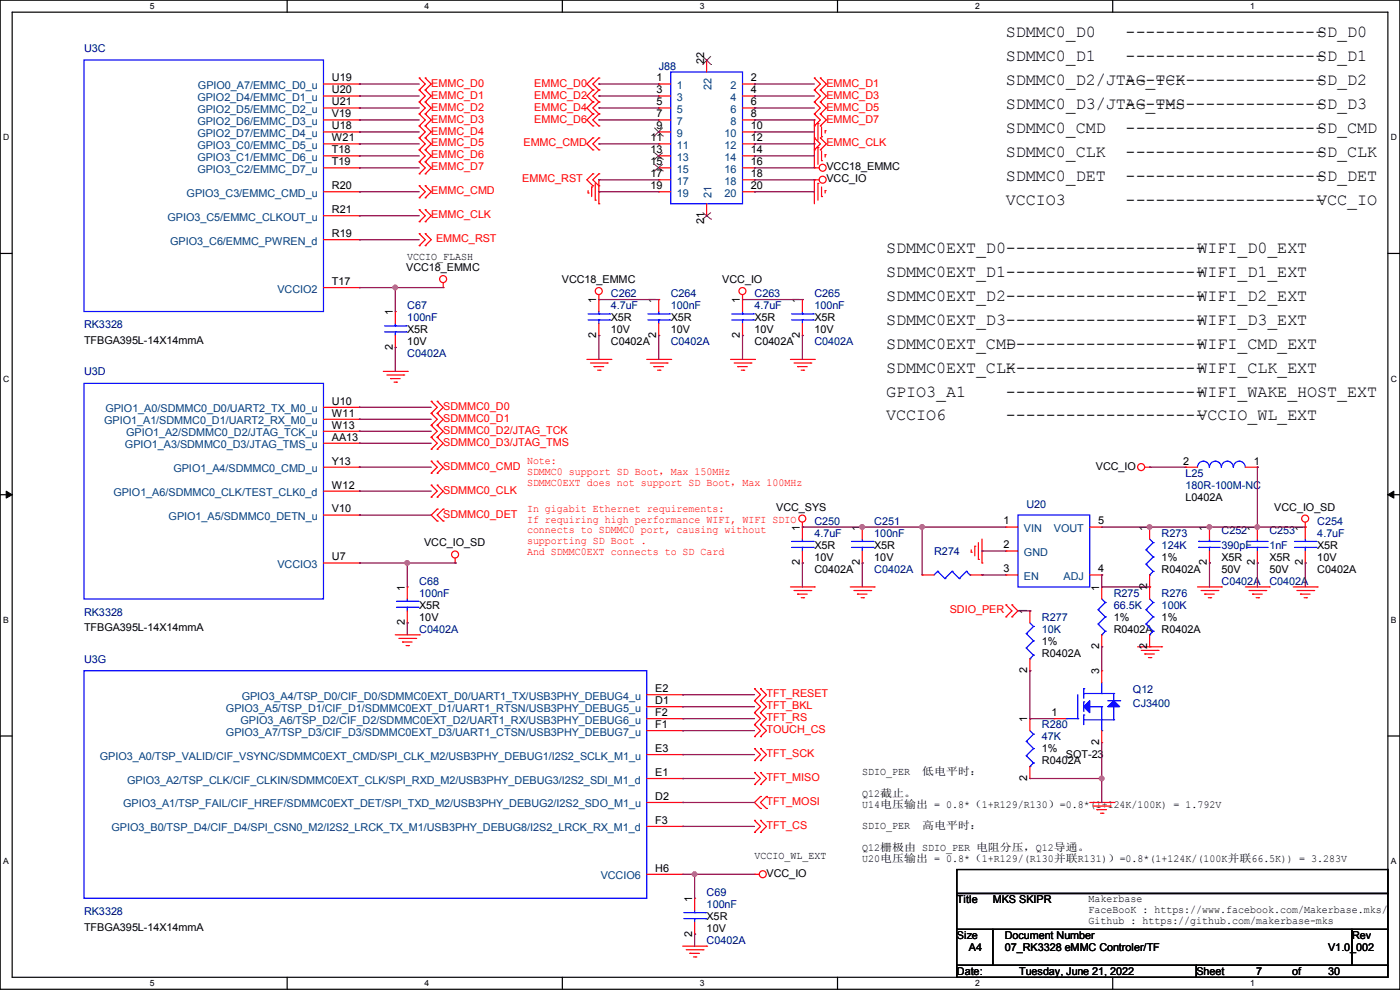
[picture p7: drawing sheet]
<svg xmlns="http://www.w3.org/2000/svg" width="297mm" height="210mm" viewBox="0 0 297 210" stroke-linecap="round" stroke-linejoin="round" font-family="sans-serif">
<path d="M0 0h297v209.8h-297zM2.6 2.6h291.8v204.7h-291.8z" fill="none" stroke="#000" stroke-width=".25"/>
<g fill="#fff">
<path d="M31.7 .3h1v2h-1z"/>
<path d="M31.7 207.6h1v2h-1z"/>
</g>
<path d="M60.9 0v2.6M60.9 207.3v2.5" fill="none" stroke="#000" stroke-width=".25"/>
<g fill="#fff">
<path d="M90.1 .3h1v2h-1z"/>
<path d="M90.1 207.6h1v2h-1z"/>
</g>
<path d="M119.3 0v2.6M119.3 207.3v2.5" fill="none" stroke="#000" stroke-width=".25"/>
<g fill="#fff">
<path d="M148.5 .3h.9v2h-.9z"/>
<path d="M148.5 207.6h.9v2h-.9z"/>
</g>
<path d="M177.7 0v2.6M177.7 207.3v2.5" fill="none" stroke="#000" stroke-width=".25"/>
<g fill="#fff">
<path d="M206.8 .3h1v2h-1z"/>
<path d="M206.8 207.6h1v2h-1z"/>
</g>
<path d="M236.1 0v2.6M236.1 207.3v2.5" fill="none" stroke="#000" stroke-width=".25"/>
<g fill="#fff">
<path d="M265.2 .3h1v2h-1z"/>
<path d="M265.2 207.6h1v2h-1z"/>
<path d="M.7 28.2h1.2v1.9h-1.2z"/>
<path d="M295.1 28.2h1.2v1.9h-1.2z"/>
<path d="M.7 79.3h1.2v2h-1.2z"/>
<path d="M295.1 79.3h1.2v2h-1.2z"/>
</g>
<path d="M0 53.8h2.6M294.4 53.8h2.6" fill="none" stroke="#000" stroke-width=".25"/>
<g fill="#fff">
<path d="M.7 130.5h1.2v2h-1.2z"/>
<path d="M295.1 130.5h1.1v2h-1.1z"/>
</g>
<path d="M0 104.9h2.6M294.4 104.9h2.6" fill="none" stroke="#000" stroke-width=".25"/>
<path d="M1.3 104.2l1.3 .7-1.3 .8zM294.4 104.9l1.3-.7v1.5z" fill="#000" stroke="#000" stroke-width=".21"/>
<g fill="#fff">
<path d="M.7 181.7h1.2v2h-1.2z"/>
<path d="M295.1 181.7h1.1v2h-1.1z"/>
</g>
<path d="M0 156.1h2.6M294.4 156.1h2.6M203 184.4h91.4v5.1h-91.4zM203 189.5h91.4v7.6h-91.4zM203 197.1h7.6v7.7h-7.6zM210.6 197.1h76.2v7.7h-76.2zM286.8 197.1h7.6v7.7h-7.6zM203 204.8h50.8v2.5h-50.8zM253.8 204.8h40.6v2.5h-40.6z" fill="none" stroke="#000" stroke-width=".25"/>
<g fill="none" stroke="#f00" stroke-width=".25">
<path d="M68.6 17.8h7.6M76.2 17.8h.1M88.9 19.1h.1M88.9 16.6h.1M88.9 16.6l1.3 1.2-1.3 1.3M88.9 19.1l1.3 1.3-1.3 1.2M90.2 19.1h.1M90.2 16.6h.1M90.2 16.6l1.3 1.2-1.3 1.3M90.2 19.1l1.3 1.3-1.3 1.2M125.8 16.6h.1M125.8 19.1h.1"/>
<path d="M125.8 16.6l-1.3 1.2 1.3 1.3M125.8 19.1l-1.3 1.3 1.3 1.2M127 16.6h.1M127 19.1h.1M127 16.6l-1.2 1.2 1.2 1.3M127 19.1l-1.2 1.3 1.2 1.2M139.7 17.8h.1M139.7 17.8h2.6M149.9 12.7h.1M149.9 12.7v2.6M157.5 17.8h2.6M160.1 17.8h.1"/>
<path d="M172.8 19.1h.1M172.8 16.6h.1M172.8 16.6l1.2 1.2-1.2 1.3M172.8 19.1l1.2 1.3-1.2 1.2M174 19.1h.1M174 16.6h.1M174 16.6l1.3 1.2-1.3 1.3M174 19.1l1.3 1.3-1.3 1.2M68.6 35.6h7.6M68.6 20.4h7.6M68.6 22.9h7.6M68.6 25.4h7.6"/>
<path d="M68.6 28h7.6M68.6 30.5h7.6M68.6 33.1h7.6M76.2 20.4h.1M76.2 22.9h.1M76.2 25.4h.1M76.2 28h.1M76.2 30.5h.1M76.2 33.1h.1M76.2 35.6h.1M88.9 21.6h.1M88.9 24.2h.1"/>
<path d="M88.9 26.7h.1M88.9 29.3h.1M88.9 31.8h.1M88.9 34.3h.1M88.9 36.9h.1M88.9 39.4h.1M88.9 21.6l1.3 1.3-1.3 1.3M88.9 24.2l1.3 1.2-1.3 1.3M88.9 26.7l1.3 1.3-1.3 1.3M88.9 29.3l1.3 1.2-1.3 1.3M88.9 31.8l1.3 1.3-1.3 1.2M88.9 34.3l1.3 1.3-1.3 1.3"/>
<path d="M88.9 39.4l1.3 1.3-1.3 1.3M90.2 21.6h.1M90.2 24.2h.1M90.2 26.7h.1M90.2 29.3h.1M90.2 31.8h.1M90.2 34.3h.1M90.2 36.9h.1M90.2 39.4h.1M90.2 21.6l1.3 1.3-1.3 1.3M90.2 24.2l1.3 1.2-1.3 1.3M90.2 26.7l1.3 1.3-1.3 1.3"/>
<path d="M90.2 29.3l1.3 1.2-1.3 1.3M90.2 31.8l1.3 1.3-1.3 1.2M90.2 34.3l1.3 1.3-1.3 1.3M90.2 39.4l1.3 1.3-1.3 1.3M125.5 39.7h.1M125.5 39.7v2M125.8 21.6h.1M125.8 24.2h.1M125.8 26.7h.1M125.8 36.9h.1M125.8 39.4h.1M125.8 29.3h.1"/>
<path d="M125.8 31.8h.1M125.8 21.6l-1.3 1.3 1.3 1.3M125.8 24.2l-1.3 1.2 1.3 1.3M125.8 36.9l-1.3 1.2 1.3 1.3M125.8 29.3l-1.3 1.2 1.3 1.3M126.3 38.9v3.6M127 21.6h.1M127 24.2h.1M127 26.7h.1M127 36.9h.1M127 39.4h.1M127 29.3h.1"/>
<path d="M127 31.8h.1M127 38.1v5.1M127 21.6l-1.2 1.3 1.2 1.3M127 24.2l-1.2 1.2 1.2 1.3M127 36.9l-1.2 1.2 1.2 1.3M127 29.3l-1.2 1.2 1.2 1.3M139.7 20.4h.1M139.7 22.9h.1M139.7 25.4h.1M139.7 28h.1M139.7 30.5h.1M139.7 33.1h.1"/>
<path d="M139.7 35.6h.1M139.7 38.1h.1M139.7 35.6h2.6M139.7 38.1h2.6M139.7 20.4h2.6M139.7 22.9h2.6M139.7 25.4h2.6M139.7 28h2.6M139.7 30.5h2.6M139.7 33.1h2.6M157.5 35.6h2.6M157.5 38.1h2.6"/>
<path d="M157.5 20.4h2.6M157.5 22.9h2.6M157.5 25.4h2.6M157.5 28h2.6M157.5 30.5h2.6M157.5 33.1h2.6M160.1 20.4h.1M160.1 22.9h.1M160.1 25.4h.1M160.1 28h.1M160.1 30.5h.1M160.1 33.1h.1"/>
<path d="M160.1 35.6h.1M160.1 38.1h.1M172.8 25.4h.1M172.8 30.5h.1M172.8 35.6h.1M172.8 38.1h.1M172.8 21.6h.1M172.8 24.2h.1M172.8 26.7h.1M172.8 31.8h.1M172.8 29.3h.1M172.8 25.4v10.2"/>
<path d="M172.8 38.1v5.1M172.8 35.6h1M172.8 38.1h1M172.8 21.6l1.2 1.3-1.2 1.3M172.8 24.2l1.2 1.2-1.2 1.3M172.8 29.3l1.2 1.2-1.2 1.3M173.5 26.2h.1M173.5 31.3h.1M173.5 38.9h.1M173.5 26.2v3.6M173.5 31.3v3.5M173.5 38.9v3.6"/>
<path d="M174 21.6h.1M174 24.2h.1M174 26.7h.1M174 31.8h.1M174 29.3h.1M174 21.6l1.3 1.3-1.3 1.3M174 24.2l1.3 1.2-1.3 1.3M174 29.3l1.3 1.2-1.3 1.3M174.3 29h.1M174.3 34.1h.1M174.3 27v2M174.3 32v2.1"/>
<path d="M174.3 39.7v2M175 27.7h.1M175 32.8h.1M175 27.7v.5M175 32.8v.5M68.6 40.7h7.6M68.6 45.8h7.6M68.6 50.8h7.6M76.2 40.7h.1M76.2 45.8h.1M76.2 50.8h.1M88.9 42h.1"/>
<path d="M88.9 47h.1M88.9 44.5h.1M88.9 49.6h.1M88.9 52.1h.1M88.9 44.5l1.3 1.3-1.3 1.2M88.9 49.6l1.3 1.2-1.3 1.3M90.2 42h.1M90.2 47h.1M90.2 44.5h.1M90.2 49.6h.1M90.2 52.1h.1M90.2 44.5l1.3 1.3-1.3 1.2"/>
<path d="M90.2 49.6l1.3 1.2-1.3 1.3M94 60v1M124.8 40.9h.1M124.8 40.4v.5M126.3 42.5h.1M127 43.2h.1M139.7 40.7h.1M139.7 40.7h2.6M149.9 45.8h.1M149.9 43.2v2.6M157.5 40.7h2.6M160.1 40.7h.1"/>
<path d="M174.3 41.7h.1M175 40.4h.1M175 40.4v.5M68.6 61h7.6M76.2 61h.1M81.3 78.8h5.1M82.1 79.5h3.5M83.9 66.1h.1M83.9 73.7h.1M83.9 66.1v2.5M83.9 71.2v2.5M85.6 79.5h.1"/>
<path d="M86.4 78.8h.1M94 61h.1M124.5 76.2h5.1M125.3 77h3.5M126 77.8h.1M126 77.8h2.1M126.8 78.5h.5M127 63.5h.1M127 71.2h.1M127 62.5v3.6M127 68.6v2.6M127.3 78.5h.1"/>
<path d="M128.8 77h.1M129.6 76.2h.1M137.2 76.2h5.1M138 77h3.5M138.7 77.8h.1M138.7 77.8h2.1M139.5 78.5h.5M139.7 63.5h.1M139.7 71.2h.1M139.7 63.5v2.6M139.7 68.6v2.6M140 78.5h.1"/>
<path d="M141.5 77h.1M142.3 76.2h.1M155 76.2h5.1M155.7 77h3.6M156.5 77.8h.1M156.5 77.8h2M157.3 78.5h.5M157.5 63.5h.1M157.5 71.2h.1M157.5 62.5v3.6M157.5 68.6v2.6M157.8 78.5h.1"/>
<path d="M159.3 77h.1M160.1 76.2h.1M167.7 76.2h5.1M168.4 77h3.6M169.2 77.8h.1M169.2 77.8h2M170 78.5h.5M170.2 63.5h.1M170.2 71.2h.1M170.2 63.5v2.6M170.2 68.6v2.6M170.5 78.5h.1"/>
<path d="M172 77h.1M172.8 76.2h.1M68.6 99.1h7.6M68.6 86.4h7.6M68.6 88.9h7.6M68.6 91.5h7.6M68.6 94h7.6M76.2 86.4h.1M76.2 88.9h.1M76.2 91.5h.1M76.2 94h.1M76.2 99.1h.1"/>
<path d="M82.8 80.3h.1M82.8 80.3h2.1M83.6 81.1h.5M84.1 81.1h.1M91.5 97.8h.1M91.5 92.8h.1M91.5 90.2h.1M91.5 95.3h.1M91.5 87.7h.1M91.5 85.1h.1M91.5 97.8l1.3 1.3-1.3 1.3M91.5 90.2l1.3 1.3-1.3 1.3"/>
<path d="M91.5 92.8l1.3 1.2-1.3 1.3M91.5 87.7l1.3 1.2-1.3 1.3M91.5 85.1l1.3 1.3-1.3 1.3M92.8 97.8h.1M92.8 92.8h.1M92.8 90.2h.1M92.8 95.3h.1M92.8 87.7h.1M92.8 85.1h.1M92.8 97.8l1.2 1.3-1.2 1.3M92.8 90.2l1.2 1.3-1.2 1.3M92.8 92.8l1.2 1.2-1.2 1.3"/>
<path d="M92.8 87.7l1.2 1.2-1.2 1.3M92.8 85.1l1.2 1.3-1.2 1.3M242.9 99.1h1M243.9 99.1h.1M251.5 99.1h.1M251.5 99.1h2.5M264.2 99.1h2.5M266.7 99.1h.1M68.6 109.3h7.6M68.6 104.2h7.6M68.6 119.4h7.6M76.2 109.3h.1"/>
<path d="M76.2 104.2h.1M76.2 119.4h.1M91.5 105.5h.1M91.5 102.9h.1M91.5 100.4h.1M91.5 102.9l1.3 1.3-1.3 1.3M92.8 105.5h.1M92.8 102.9h.1M92.8 100.4h.1M92.8 108h.1M92.8 110.5h.1M92.8 102.9l1.2 1.3-1.2 1.3"/>
<path d="M92.8 108l-1.3 1.3 1.3 1.2M94 110.5h.1M94 108h.1M94 108l-1.2 1.3 1.2 1.2M96.6 119.4h.1M96.6 118.4v1M170.2 111.8h.1M170.2 119.4h.1M170.2 110.8v3.5M170.2 116.9v2.5M182.9 111.8h.1M182.9 119.4h.1"/>
<path d="M182.9 111.8v2.5M182.9 116.9v2.5M206 117.1h.1M206 116.6v.5M206.8 115.9h.1M206.8 115.9v2M207.6 118.7h.1M207.6 115.1v3.6M208.3 119.4h.1M208.3 114.3v5.1M213.4 111.8h.1M213.4 116.9h.1"/>
<path d="M213.4 111.8h2.5M213.4 116.9h2.5M231.2 111.8h2.5M233.7 111.8h.1M243.9 111.8h.1M243.9 111.8v2.5M256.6 111.8h.1M256.6 119.4h.1M256.6 111.8v2.5M256.6 116.9v2.5M266.7 111.8h.1M266.7 119.4h.1"/>
<path d="M266.7 111.8v2.5M266.7 116.9v2.5M276.9 111.8h.1M276.9 119.4h.1M276.9 110.8v3.5M276.9 116.9v2.5M83.9 134.7h5M84.6 135.4h3.6M85.4 136.2h.1M85.4 136.2h2M86.1 136.9h.6M86.4 124.5h.1"/>
<path d="M86.4 132.1h.1M86.4 124.5v2.5M86.4 129.6v2.5M86.7 136.9h.1M88.2 135.4h.1M88.9 134.7h.1M167.7 124.5h5.1M168.4 125.3h3.6M169.2 126h.1M169.2 126h2M170 126.8h.5M170.5 126.8h.1"/>
<path d="M172 125.3h.1M172.8 124.5h.1M180.4 124.5h5.1M181.1 125.3h3.6M181.9 126h.1M181.9 126h2M182.7 126.8h.5M183.2 126.8h.1M184.7 125.3h.1M185.5 124.5h.1M195.6 122h.1M195.6 122h2.6"/>
<path d="M205.8 122h2.5M208.3 122h.1M213.4 128.3h.1M213.4 130.9h.1M213.4 122h.1M213.4 128.3l1.3 1.3-1.3 1.3M213.4 122h2.5M214.7 130.9h.1M214.7 128.3h.1M214.7 128.3l1.2 1.3-1.2 1.3M218.5 129.6h.1M218.5 129.6v2.5"/>
<path d="M218.5 139.7v2.6M231.2 122h2.5M233.7 122h.1M233.7 124.5h.1M233.7 137.2h.1M233.7 124.5v2.5M233.7 134.7v2.5M241.3 137.2h5.1M242.1 138h3.6M242.9 138.7h.1M242.9 138.7h2M243.6 139.5h.5"/>
<path d="M243.9 124.5h.1M243.9 137.2h.1M243.9 122v5M243.9 134.7v2.5M244.1 139.5h.1M245.7 138h.1M246.4 137.2h.1M254 124.5h5.1M254.8 125.3h3.6M255.6 126h.1M255.6 126h2M256.3 126.8h.5"/>
<path d="M256.8 126.8h.1M258.4 125.3h.1M259.1 124.5h.1M264.2 124.5h5.1M265 125.3h3.5M265.7 126h.1M265.7 126h2.1M266.5 126.8h.5M267 126.8h.1M268.5 125.3h.1M269.3 124.5h.1M274.4 124.5h5"/>
<path d="M275.1 125.3h3.6M275.9 126h.1M275.9 126h2M276.6 126.8h.6M277.2 126.8h.1M278.7 125.3h.1M279.4 124.5h.1M137.2 147.4h7.6M137.2 149.9h7.6M137.2 152.4h7.6M137.2 155h7.6M144.8 147.4h.1"/>
<path d="M144.8 149.9h.1M144.8 152.4h.1M144.8 155h.1M160.1 158.8h.1M160.1 156.3h.1M160.1 153.7h.1M160.1 148.6h.1M160.1 146.1h.1M160.1 151.2h.1M160.1 158.8l1.2 1.3-1.2 1.2M160.1 153.7l1.2 1.3-1.2 1.3M160.1 146.1l1.2 1.3-1.2 1.2"/>
<path d="M160.1 148.6l1.2 1.3-1.2 1.3M160.1 151.2l1.2 1.2-1.2 1.3M161.3 158.8h.1M161.3 156.3h.1M161.3 153.7h.1M161.3 148.6h.1M161.3 146.1h.1M161.3 151.2h.1M161.3 158.8l1.3 1.3-1.3 1.2M161.3 153.7l1.3 1.3-1.3 1.3M161.3 146.1l1.3 1.3-1.3 1.2M161.3 148.6l1.3 1.3-1.3 1.3"/>
<path d="M161.3 151.2l1.3 1.2-1.3 1.3M218.5 142.3h.1M218.5 152.4h.1M218.5 152.4v2.6M223.6 152.4h.1M223.6 152.4h2.5M233.7 142.3h.1M233.7 157.5h.1M233.7 142.3v2.5M233.7 155v2.5M137.2 170.2h7.6M137.2 165.1h7.6"/>
<path d="M137.2 160.1h7.6M137.2 175.3h7.6M144.8 165.1h.1M144.8 160.1h.1M144.8 170.2h.1M144.8 175.3h.1M160.1 161.3h.1M160.1 176.6h.1M160.1 174h.1M160.1 163.9h.1M160.1 166.4h.1M160.1 174l1.2 1.3-1.2 1.3"/>
<path d="M160.1 163.9l1.2 1.2-1.2 1.3M161.3 161.3h.1M161.3 176.6h.1M161.3 174h.1M161.3 163.9h.1M161.3 166.4h.1M161.3 171.5h.1M161.3 169h.1M161.3 174l1.3 1.3-1.3 1.3M161.3 163.9l1.3 1.2-1.3 1.3M161.3 169l-1.2 1.2 1.2 1.3M162.6 169h.1"/>
<path d="M162.6 171.5h.1M162.6 169l-1.3 1.2 1.3 1.3M218.5 165.1h.1M218.5 162.6v2.5M231.2 170.2h5.1M231.9 171h3.6M232.7 171.7h.1M232.7 171.7h2M233.5 172.5h.5M234 172.5h.1M235.5 171h.1M236.3 170.2h.1"/>
<path d="M137.2 185.5h7.6M144.8 185.5h.1M147.4 190.5h.1M147.4 198.2h.1M147.4 190.5v2.6M147.4 195.6v2.6M160.1 185.5h.1M160.1 185.5h1M144.8 200.7h5.1M145.6 201.5h3.5M146.3 202.2h.1M146.3 202.2h2.1"/>
<path d="M147.1 203h.5M147.6 203h.1M149.1 201.5h.1M149.9 200.7h.1"/>
<circle cx="174.5" cy="38.1" r=".74"/>
<circle cx="174.5" cy="35.6" r=".74"/>
<circle cx="94" cy="59.2" r=".74"/>
<circle cx="127" cy="61.7" r=".74"/>
<circle cx="157.5" cy="61.7" r=".74"/>
<circle cx="242.1" cy="99.1" r=".74"/>
<circle cx="96.5" cy="117.6" r=".74"/>
<circle cx="170.2" cy="110" r=".74"/>
<circle cx="276.9" cy="110" r=".74"/>
<circle cx="161.8" cy="185.4" r=".74"/>
</g>
<g fill="none" stroke="#00f" stroke-width=".25">
<path d="M17.8 12.7h50.8v53.4h-50.8zM142.3 15.3h15.2v27.9h-15.2zM81.6 70.4h4.5M81.6 69.1h4.5M83.9 69.1h.1M83.9 70.4h.1M83.9 68.6v.5M83.9 70.4v.8M86.1 70.4h.1M86.1 69.1h.1M124.8 67.9h4.5M124.8 66.6h4.5"/>
<path d="M127 66.6h.1M127 67.9h.1M127 66.1v.5M127 67.9v.7M129.3 67.9h.1M129.3 66.6h.1M137.5 67.9h4.5M137.5 66.6h4.5M139.7 66.6h.1M139.7 67.9h.1M139.7 66.1v.5M139.7 67.9v.7"/>
<path d="M142 67.9h.1M142 66.6h.1M155.2 67.9h4.6M155.2 66.6h4.6M157.5 66.6h.1M157.5 67.9h.1M157.5 66.1v.5M157.5 67.9v.7M159.8 67.9h.1M159.8 66.6h.1M167.9 67.9h4.6M167.9 66.6h4.6"/>
<path d="M170.2 66.6h.1M170.2 67.9h.1M170.2 66.1v.5M170.2 67.9v.7M172.5 67.9h.1M172.5 66.6h.1M17.8 81.3h50.8v45.7h-50.8zM254 99.1a1.25 1.25 0 0 1 1.3-1.3 1.25 1.25 0 0 1 1.2 1.3M256.6 99.1a1.25 1.25 0 0 1 1.2-1.3 1.25 1.25 0 0 1 1.3 1.3M259.1 99.1a1.25 1.25 0 0 1 1.3-1.3 1.25 1.25 0 0 1 1.2 1.3M261.7 99.1a1.25 1.25 0 0 1 1.2-1.3 1.25 1.25 0 0 1 1.3 1.3M167.9 116.1h4.6"/>
<path d="M167.9 114.9h4.6M170.2 114.9h.1M170.2 116.1h.1M170.2 114.3v.6M170.2 116.1v.8M172.5 116.1h.1M172.5 114.9h.1M180.6 116.1h4.6M180.6 114.9h4.6M182.9 114.9h.1M182.9 116.1h.1M182.9 114.3v.6"/>
<path d="M182.9 116.1v.8M185.2 116.1h.1M185.2 114.9h.1M215.9 109.3h15.3v15.2h-15.3zM243.1 116.6h.1M243.1 119.7h.1M243.1 116.6l1.5 1.6M243.1 119.7l1.5 1.5M243.9 114.3l.7 .8M244.6 115.1h.1M244.6 118.2h.1M244.6 115.1l-1.5 1.5"/>
<path d="M244.6 118.2l-1.5 1.5M254.3 116.1h.1M254.3 114.9h.1M254.3 116.1h4.6M254.3 114.9h4.6M256.6 114.9h.1M256.6 116.1h.1M256.6 114.3v.6M256.6 116.1v.8M264.5 116.1h.1M264.5 114.9h.1M264.5 116.1h4.5"/>
<path d="M264.5 114.9h4.5M266.7 114.9h.1M266.7 116.1h.1M266.7 114.3v.6M266.7 116.1v.8M274.6 116.1h4.6M274.6 114.9h4.6M276.9 114.9h.1M276.9 116.1h.1M276.9 114.3v.6M276.9 116.1v.8M279.2 116.1h.1"/>
<path d="M279.2 114.9h.1M84.1 128.8h4.6M84.1 127.6h4.6M86.4 127.6h.1M86.4 128.8h.1M86.4 127v.6M86.4 128.8v.8M88.7 128.8h.1M88.7 127.6h.1M198.9 121.2h.1M198.9 121.2l-.7 .8M198.9 121.2l1.5 1.5"/>
<path d="M200.4 122.7h.1M202 121.2h.1M202 121.2l-1.6 1.5M202 121.2l1.5 1.5M203.5 122.7h.1M205 121.2h.1M205 121.2l-1.5 1.5M205 121.2l.8 .8M205.8 122h.1M217.7 134.4h.1M217.7 137.5h.1M217.7 134.4l1.5 1.5"/>
<path d="M217.7 137.5l1.5 1.5M218.5 139.7h.1M218.5 132.1l.7 .8M219.2 132.9h.1M219.2 135.9h.1M219.2 139h.1M219.2 132.9l-1.5 1.5M219.2 135.9l-1.5 1.6M219.2 139l-.7 .7M233 129.3h.1M233 132.4h.1M233 129.3l1.5 1.6"/>
<path d="M233 132.4l1.5 1.5M233.7 134.7h.1M233.7 127l.8 .8M234.5 127.8h.1M234.5 130.9h.1M234.5 133.9h.1M234.5 127.8l-1.5 1.5M234.5 130.9l-1.5 1.5M234.5 133.9l-.8 .8M243.1 129.3h.1M243.1 132.4h.1M243.1 129.3l1.5 1.6"/>
<path d="M243.1 132.4l1.5 1.5M243.9 122h.1M243.9 134.7h.1M243.9 127l.7 .8M244.6 121.2h.1M244.6 127.8h.1M244.6 130.9h.1M244.6 133.9h.1M244.6 121.2l-.7 .8M244.6 127.8l-1.5 1.5M244.6 130.9l-1.5 1.5M244.6 133.9l-.7 .8"/>
<path d="M17.8 142.3h119.4v48.2h-119.4zM217.7 157.3h.1M217.7 157.3l1.5 1.5M218.5 155l.7 .7M219.2 155.7h.1M219.2 158.8h.1M219.2 155.7l-1.5 1.6M219.2 158.8l-1.5 1.5M226.1 152.4h.1M226.1 152.4h2.5M228.6 152.4h.1M228.6 147.4v5"/>
<path d="M229.9 151.7h.1M229.9 148.9h.1M229.9 146.1h.1M229.9 147.1h.1M229.9 146.1v2M229.9 148.9v2M229.9 151.7v2M229.9 152.7h6.4M229.9 147.1h6.4M231.2 149.9h2.5M233.7 147.1h.1M233.7 149.9h.1"/>
<path d="M233.7 155h.1M233.7 144.8v2.3M233.7 149.9v5.1M235 148.6h2.5M236.3 152.7h.1M236.3 149.9h.1M236.3 147.1h.1M236.3 147.1v1.5M236.3 149.9v2.8M237.5 148.6h.1M217.7 160.3h.1M217.7 160.3l1.5 1.5"/>
<path d="M218.5 162.6h.1M219.2 161.8h.1M219.2 161.8l-.7 .8M145.1 194.9h4.5M145.1 193.6h4.5M147.4 193.6h.1M147.4 194.9h.1M147.4 193.1v.5M147.4 194.9v.7M149.6 194.9h.1M149.6 193.6h.1"/>
</g>
<g fill="#00f" stroke="#00f" stroke-width=".25">
<path d="M229.9 149.9l1.3-1.3v2.6z"/>
<path d="M236.3 148.6l1.2 1.3h-2.5z"/>
</g>
<g fill="none" stroke="#804000" stroke-width=".21">
<path d="M149 13.7h.1M149 11.9l1.8 1.8M150.8 13.7h.1M150.8 11.9l-1.8 1.8M138.8 28.8h.1M138.8 33.8h.1M138.8 36.3h.1M138.8 27.1l1.8 1.7M138.8 32.4l1.8 1.4M138.8 34.8l1.8 1.5M140.6 28.8h.1M140.6 33.8h.1"/>
<path d="M140.6 36.3h.1M140.6 27.1l-1.8 1.7M140.6 32.4l-1.8 1.4M140.6 34.8l-1.8 1.5M149 46.5h.1M149 45.1l1.8 1.4M150.8 46.5h.1M150.8 45.1l-1.8 1.4"/>
</g>
<g fill="none" stroke="#800040" stroke-width=".25">
<path d="M76.2 17.8h.1M76.2 17.8h12.7M127 17.8h.1M127 17.8h12.7M160.1 17.8h.1M160.1 17.8h12.7M76.2 20.4h.1M76.2 22.9h.1M76.2 25.4h.1M76.2 28h.1M76.2 30.5h.1M76.2 33.1h.1"/>
<path d="M76.2 35.6h.1M76.2 20.4h12.7M76.2 22.9h12.7M76.2 25.4h12.7M76.2 28h12.7M76.2 30.5h12.7M76.2 33.1h12.7M76.2 35.6h12.7M127 20.4h.1M127 22.9h.1M127 25.4h.1M127 30.5h.1"/>
<path d="M127 38.1h.1M127 20.4h12.7M127 22.9h12.7M127 25.4h12.7M127 30.5h12.7M127 38.1h12.7M160.1 20.4h.1M160.1 22.9h.1M160.1 25.4h.1M160.1 28h.1M160.1 30.5h.1M160.1 33.1h.1"/>
<path d="M160.1 35.6h.1M160.1 38.1h.1M160.1 20.4h12.7M160.1 22.9h12.7M160.1 25.4h12.7M160.1 28h12.7M160.1 30.5h12.7M160.1 33.1h12.7M160.1 35.6h12.7M160.1 38.1h12.7M76.2 40.7h.1M76.2 45.8h.1"/>
<path d="M76.2 50.8h.1M76.2 40.7h12.7M76.2 45.8h12.7M76.2 50.8h12.7M127 40.7h.1M127 40.7h12.7M160.1 40.7h.1M160.1 40.7h12.7M76.2 61h.1M76.2 61h17.8M83.9 61h.1M83.9 73.7h.1"/>
<path d="M83.9 61v5.1M83.9 73.7v5.1M127 63.5h.1M127 71.2h.1M127 63.5h12.7M127 71.2v5M139.7 71.2h.1M139.7 71.2v5M157.5 71.2h.1M157.5 63.5h12.7M157.5 71.2v5M170.2 71.2h.1"/>
<path d="M170.2 63.5h.1M170.2 71.2v5M76.2 99.1h.1M76.2 94h.1M76.2 91.5h.1M76.2 88.9h.1M76.2 86.4h.1M76.2 99.1h15.3M76.2 94h15.3M76.2 91.5h15.3M76.2 88.9h15.3M76.2 86.4h15.3"/>
<path d="M243.9 99.1h.1M243.9 99.1h7.6M266.7 99.1h.1M266.7 99.1v12.7M76.2 104.2h.1M76.2 109.3h.1M76.2 119.4h.1M76.2 104.2h15.3M76.2 109.3h15.3M76.2 119.4h20.4M86.4 119.4h.1M86.4 119.4v5.1"/>
<path d="M96.6 119.4h.1M170.2 111.8h.1M170.2 119.4h.1M170.2 111.8h43.2M170.2 119.4v5.1M182.9 111.8h.1M182.9 119.4h.1M182.9 119.4v5.1M195.6 111.8h.1M195.6 111.8v10.2M208.3 116.9h.1M208.3 116.9h5.1"/>
<path d="M233.7 111.8h43.2M243.9 111.8h.1M256.6 111.8h.1M256.6 119.4h.1M256.6 119.4v5.1M266.7 111.8h.1M266.7 119.4h.1M266.7 119.4v5.1M276.9 119.4h.1M276.9 119.4v5.1M86.4 132.1h.1M86.4 132.1v2.6"/>
<path d="M208.3 122h.1M208.3 122h5.1M215.9 129.6h2.6M218.5 129.6h.1M233.7 122h.1M233.7 124.5h.1M233.7 137.2h.1M233.7 122v2.5M233.7 137.2v5.1M233.7 124.5h10.2M144.8 155h.1M144.8 152.4h.1"/>
<path d="M144.8 147.4h.1M144.8 149.9h.1M144.8 155h15.3M144.8 152.4h15.3M144.8 147.4h15.3M144.8 149.9h15.3M218.5 142.3h.1M218.5 152.4h.1M218.5 152.4h5.1M218.5 142.3v10.1M233.7 157.5v12.7M144.8 165.1h.1"/>
<path d="M144.8 170.2h.1M144.8 160.1h.1M144.8 175.3h.1M144.8 165.1h15.3M144.8 170.2h15.3M144.8 160.1h15.3M144.8 175.3h15.3M218.5 165.1h15.2M233.7 165.1h.1M233.7 170.2h.1M144.8 185.5h15.3M147.4 185.5h.1"/>
<path d="M147.4 198.2h.1M147.4 185.5v5M147.4 198.2v2.5"/>
</g>
<g fill="#f0f" stroke="#f0f" stroke-width=".25">
<circle cx="86.4" cy="119.4" r=".49"/>
<circle cx="83.8" cy="61" r=".49"/>
<circle cx="147.3" cy="185.4" r=".49"/>
<circle cx="266.7" cy="111.8" r=".49"/>
<circle cx="195.6" cy="111.8" r=".49"/>
<circle cx="182.9" cy="111.8" r=".49"/>
<circle cx="243.9" cy="111.8" r=".49"/>
<circle cx="256.6" cy="111.8" r=".49"/>
<circle cx="233.7" cy="165.1" r=".49"/>
</g>
<g font-size="3.6">
<text x="213.4" y="7.9">SDMMC0_D0</text>
<text x="238.8" y="7.9">--------------------</text>
<text x="279.4" y="7.9">SD_D0</text>
<text x="213.4" y="13">SDMMC0_D1</text>
<text x="238.8" y="13">--------------------</text>
<text x="279.4" y="13">SD_D1</text>
<text x="213.4" y="23.2">SDMMC0_D3/JTAG_TMS</text>
<text x="213.4" y="18.1">SDMMC0_D2/JTAG_TCK</text>
<text x="238.8" y="18.1">--------------------</text>
<text x="238.8" y="23.2">--------------------</text>
<text x="279.4" y="23.2">SD_D3</text>
<text x="279.4" y="18.1">SD_D2</text>
<text x="213.4" y="28.2">SDMMC0_CMD</text>
<text x="238.8" y="28.2">--------------------</text>
<text x="279.4" y="28.2">SD_CMD</text>
<text x="213.4" y="33.3">SDMMC0_CLK</text>
<text x="238.8" y="33.3">--------------------</text>
<text x="279.4" y="33.3">SD_CLK</text>
<text x="213.4" y="38.4">SDMMC0_DET</text>
<text x="238.8" y="38.4">--------------------</text>
<text x="279.4" y="38.4">SD_DET</text>
<text x="213.4" y="43.5">VCCIO3</text>
<text x="238.8" y="43.5">--------------------</text>
<text x="279.4" y="43.5">VCC_IO</text>
<text x="188" y="53.6">SDMMC0EXT_D0--------------------</text>
<text x="254" y="53.6">WIFI_D0_EXT</text>
<text x="188" y="58.7">SDMMC0EXT_D1--------------------</text>
<text x="254" y="58.7">WIFI_D1_EXT</text>
<text x="188" y="63.8">SDMMC0EXT_D2--------------------</text>
<text x="254" y="63.8">WIFI_D2_EXT</text>
<text x="188" y="68.9">SDMMC0EXT_D3--------------------</text>
<text x="254" y="68.9">WIFI_D3_EXT</text>
<text x="188" y="74">SDMMC0EXT_CMD</text>
<text x="213.4" y="74">--------------------</text>
<text x="254" y="74">WIFI_CMD_EXT</text>
<text x="188" y="79">SDMMC0EXT_CLK</text>
<text x="213.4" y="79">--------------------</text>
<text x="254" y="79">WIFI_CLK_EXT</text>
<text x="188" y="84.1">GPIO3_A1</text>
<text x="188" y="89.2">VCCIO6</text>
<text x="213.4" y="84.1">--------------------</text>
<text x="213.4" y="89.2">--------------------</text>
<text x="254" y="84.1">WIFI_WAKE_HOST_EXT</text>
<text x="254" y="89.2">VCCIO_WL_EXT</text>
</g>
<g font-size="2.3" fill="#000080">
<text x="17.8" y="11">U3C</text>
<text x="139.8" y="14.8">J88</text>
<text x="86.4" y="65.6">C67</text>
<text x="129.6" y="63.1">C262</text>
<text x="129.6" y="65.6">4.7uF</text>
<text x="142.3" y="63.1">C264</text>
<text x="142.3" y="65.6">100nF</text>
<text x="160.1" y="63.1">C263</text>
<text x="160.1" y="65.6">4.7uF</text>
<text x="172.8" y="63.1">C265</text>
<text x="172.8" y="65.6">100nF</text>
<text x="17.8" y="69.7">RK3328</text>
<text x="86.4" y="68.2">100nF</text>
<text x="86.4" y="75.8">C0402A</text>
<text x="142.3" y="73.2">C0402A</text>
<text x="172.8" y="73.2">C0402A</text>
<text x="17.8" y="79.6">U3D</text>
<text x="251.5" y="101.2">L25</text>
<text x="217.7" y="107.8">U20</text>
<text x="251.5" y="103.7">180R-100M-NC</text>
<text x="172.8" y="111.3">C250</text>
<text x="172.8" y="113.9">4.7uF</text>
<text x="185.5" y="111.3">C251</text>
<text x="185.5" y="113.9">100nF</text>
<text x="246.4" y="113.9">R273</text>
<text x="259.1" y="113.4">C252</text>
<text x="269.3" y="113.4">C253</text>
<text x="279.5" y="111.3">C254</text>
<text x="279.5" y="113.9">4.7uF</text>
<text x="198.2" y="117.7">R274</text>
<text x="246.4" y="116.4">124K</text>
<text x="259.1" y="116.4">390pF</text>
<text x="269.3" y="116.4">1nF</text>
<text x="88.9" y="124">C68</text>
<text x="185.5" y="121.5">C0402A</text>
<text x="259.1" y="124">C0402A</text>
<text x="269.3" y="124">C0402A</text>
<text x="17.8" y="130.6">RK3328</text>
<text x="88.9" y="126.6">100nF</text>
<text x="221" y="131.7">R277</text>
<text x="236.3" y="126.6">R275</text>
<text x="236.3" y="129.1">66.5K</text>
<text x="246.4" y="126.6">R276</text>
<text x="246.4" y="129.1">100K</text>
<text x="88.9" y="134.2">C0402A</text>
<text x="221" y="134.2">10K</text>
<text x="17.8" y="140.5">U3G</text>
<text x="240.3" y="146.9">Q12</text>
<text x="240.3" y="149.9">CJ3400</text>
<text x="221" y="154.5">R280</text>
<text x="221" y="157.1">47K</text>
<text x="149.9" y="190.1">C69</text>
<text x="17.8" y="194.1">RK3328</text>
<text x="149.9" y="192.6">100nF</text>
<text x="149.9" y="200.2">C0402A</text>
</g>
<g font-size="2.3">
<text x="70.4" y="17.3">U19</text>
<text x="139.2" y="17.3">1</text>
<text x="149.4" y="13.5" transform="rotate(-90 149.4 13.5)">22</text>
<text x="159.3" y="17.3">2</text>
<text x="70.4" y="19.8">U20</text>
<text x="70.4" y="22.4">U21</text>
<text x="139.2" y="19.8">3</text>
<text x="139.2" y="22.4">5</text>
<text x="159.3" y="19.8">4</text>
<text x="159.3" y="22.4">6</text>
<text x="70.4" y="24.9">V19</text>
<text x="70.4" y="27.4">U18</text>
<text x="70.4" y="30">W21</text>
<text x="138" y="30">11</text>
<text x="139.2" y="24.9">7</text>
<text x="139.2" y="27.4">9</text>
<text x="159.3" y="24.9">8</text>
<text x="159.3" y="27.4">10</text>
<text x="159.3" y="30">12</text>
<text x="70.4" y="32.5">T18</text>
<text x="70.4" y="35.1">T19</text>
<text x="138" y="32.5">13</text>
<text x="138" y="35.1">15</text>
<text x="159.3" y="32.5">14</text>
<text x="159.3" y="35.1">16</text>
<text x="70.4" y="40.1">R20</text>
<text x="138" y="37.6">17</text>
<text x="138" y="40.1">19</text>
<text x="159.3" y="37.6">18</text>
<text x="159.3" y="40.1">20</text>
<text x="175.3" y="36.2">VCC18_EMMC</text>
<text x="175.3" y="38.7">VCC_IO</text>
<text x="70.4" y="45.2">R21</text>
<text x="149.4" y="47.5" transform="rotate(-90 149.4 47.5)">21</text>
<text x="70.4" y="50.3">R19</text>
<text x="86.2" y="57.5">VCC18_EMMC</text>
<text x="86.4" y="55.2">VCCIO_FLASH</text>
<text x="70.4" y="60.5">T17</text>
<text x="119.2" y="60">VCC18_EMMC</text>
<text x="126.5" y="64.3" transform="rotate(-90 126.5 64.3)">1</text>
<text x="139.2" y="64.3" transform="rotate(-90 139.2 64.3)">1</text>
<text x="153.2" y="60">VCC_IO</text>
<text x="157" y="64.3" transform="rotate(-90 157 64.3)">1</text>
<text x="169.7" y="64.3" transform="rotate(-90 169.7 64.3)">1</text>
<text x="83.3" y="66.8" transform="rotate(-90 83.3 66.8)">1</text>
<text x="86.4" y="70.7">X5R</text>
<text x="126.5" y="71.7" transform="rotate(-90 126.5 71.7)">2</text>
<text x="129.6" y="68.2">X5R</text>
<text x="129.6" y="70.7">10V</text>
<text x="139.2" y="71.7" transform="rotate(-90 139.2 71.7)">2</text>
<text x="142.3" y="68.2">X5R</text>
<text x="142.3" y="70.7">10V</text>
<text x="157" y="71.7" transform="rotate(-90 157 71.7)">2</text>
<text x="160.1" y="68.2">X5R</text>
<text x="160.1" y="70.7">10V</text>
<text x="169.7" y="71.7" transform="rotate(-90 169.7 71.7)">2</text>
<text x="172.8" y="68.2">X5R</text>
<text x="172.8" y="70.7">10V</text>
<text x="17.8" y="73">TFBGA395L-14X14mmA</text>
<text x="83.3" y="74.2" transform="rotate(-90 83.3 74.2)">2</text>
<text x="86.4" y="73.2">10V</text>
<text x="129.6" y="73.2">C0402A</text>
<text x="160.1" y="73.2">C0402A</text>
<text x="70.4" y="85.9">U10</text>
<text x="70.4" y="88.4">W11</text>
<text x="70.4" y="90.9">W13</text>
<text x="70.4" y="93.5">AA13</text>
<text x="70.4" y="98.6">Y13</text>
<text x="232.5" y="99.7">VCC_IO</text>
<text x="251" y="98.6">2</text>
<text x="266" y="98.6">1</text>
<text x="70.4" y="103.6">W12</text>
<text x="251.5" y="106.3">L0402A</text>
<text x="70.4" y="108.7">V10</text>
<text x="164.6" y="108.3">VCC_SYS</text>
<text x="169.7" y="112.6" transform="rotate(-90 169.7 112.6)">1</text>
<text x="182.4" y="112.6" transform="rotate(-90 182.4 112.6)">1</text>
<text x="212.9" y="111.3">1</text>
<text x="233" y="111.3">5</text>
<text x="243.3" y="112.6" transform="rotate(-90 243.3 112.6)">1</text>
<text x="256" y="112.6" transform="rotate(-90 256 112.6)">1</text>
<text x="266.2" y="112.6" transform="rotate(-90 266.2 112.6)">1</text>
<text x="270.3" y="108.3">VCC_IO_SD</text>
<text x="276.4" y="112.6" transform="rotate(-90 276.4 112.6)">1</text>
<text x="70.4" y="118.9">U7</text>
<text x="90" y="115.9">VCC_IO_SD</text>
<text x="169.7" y="119.9" transform="rotate(-90 169.7 119.9)">2</text>
<text x="172.8" y="116.4">X5R</text>
<text x="172.8" y="119">10V</text>
<text x="182.4" y="119.9" transform="rotate(-90 182.4 119.9)">2</text>
<text x="185.5" y="116.4">X5R</text>
<text x="185.5" y="119">10V</text>
<text x="212.9" y="116.3">2</text>
<text x="246.4" y="119">1%</text>
<text x="256" y="119.9" transform="rotate(-90 256 119.9)">2</text>
<text x="259.1" y="119">X5R</text>
<text x="266.2" y="119.9" transform="rotate(-90 266.2 119.9)">2</text>
<text x="269.3" y="119">X5R</text>
<text x="276.4" y="119.9" transform="rotate(-90 276.4 119.9)">2</text>
<text x="279.5" y="116.4">X5R</text>
<text x="279.5" y="119">10V</text>
<text x="85.9" y="125.3" transform="rotate(-90 85.9 125.3)">1</text>
<text x="172.8" y="121.5">C0402A</text>
<text x="212.9" y="121.4">3</text>
<text x="233" y="121.4">4</text>
<text x="233.2" y="125.3" transform="rotate(-90 233.2 125.3)">1</text>
<text x="243.3" y="125.3" transform="rotate(-90 243.3 125.3)">12</text>
<text x="246.4" y="121.5">R0402A</text>
<text x="259.1" y="121.5">50V</text>
<text x="269.3" y="121.5">50V</text>
<text x="279.5" y="121.5">C0402A</text>
<text x="88.9" y="129.1">X5R</text>
<text x="88.9" y="131.7">10V</text>
<text x="217.9" y="130.3" transform="rotate(-90 217.9 130.3)">1</text>
<text x="236.3" y="131.7">1%</text>
<text x="246.4" y="131.7">1%</text>
<text x="17.8" y="133.9">TFBGA395L-14X14mmA</text>
<text x="85.9" y="132.6" transform="rotate(-90 85.9 132.6)">2</text>
<text x="221" y="136.7">1%</text>
<text x="233.2" y="137.7" transform="rotate(-90 233.2 137.7)">2</text>
<text x="236.3" y="134.2">R0402A</text>
<text x="243.3" y="137.7" transform="rotate(-90 243.3 137.7)">2</text>
<text x="246.4" y="134.2">R0402A</text>
<text x="217.9" y="142.8" transform="rotate(-90 217.9 142.8)">2</text>
<text x="221" y="139.3">R0402A</text>
<text x="233.2" y="143" transform="rotate(-90 233.2 143)">3</text>
<text x="139" y="146.8">E2</text>
<text x="139" y="149.4">D1</text>
<text x="139" y="151.9">F2</text>
<text x="139" y="154.4">F1</text>
<text x="217.9" y="153.2" transform="rotate(-90 217.9 153.2)">1</text>
<text x="223.1" y="151.9">1</text>
<text x="139" y="159.5">E3</text>
<text x="221" y="159.6">1%</text>
<text x="226.1" y="160.9">SOT-23</text>
<text x="233.2" y="158" transform="rotate(-90 233.2 158)">2</text>
<text x="139" y="164.6">E1</text>
<text x="182.9" y="164.5">SDIO_PER</text>
<text x="195.6" y="164.5">低电平时：</text>
<text x="217.9" y="165.6" transform="rotate(-90 217.9 165.6)">2</text>
<text x="221" y="162.1">R0402A</text>
<text x="139" y="169.7">D2</text>
<text x="182.9" y="169">Q12截止。</text>
<text x="182.9" y="171.3">U14电压输出 = 0.8*（1+R129/R130）=0.8*(1+124K/100K) = 1.792V</text>
<text x="139" y="174.8">F3</text>
<text x="182.9" y="175.9">SDIO_PER</text>
<text x="195.6" y="175.9">高电平时：</text>
<text x="139" y="184.9">H6</text>
<text x="160.1" y="182.2">VCCIO_WL_EXT</text>
<text x="182.9" y="180.5">Q12栅极由 SDIO_PER 电阻分压，Q12导通。</text>
<text x="182.9" y="182.8">U20电压输出 = 0.8*（1+R129/(R130并联R131)）=0.8*(1+124K/(100K并联66.5K)) = 3.283V</text>
<text x="146.8" y="191.3" transform="rotate(-90 146.8 191.3)">1</text>
<text x="162.6" y="186">VCC_IO</text>
<text x="203" y="191.6">Title</text>
<text x="210.6" y="191.6">MKS SKIPR</text>
<text x="230.9" y="191.4">Makerbase</text>
<text x="17.8" y="197.4">TFBGA395L-14X14mmA</text>
<text x="149.9" y="195.2">X5R</text>
<text x="149.9" y="197.7">10V</text>
<text x="230.9" y="193.7">FaceBooK : https://www.facebook.com/Makerbase.mks/</text>
<text x="230.9" y="196">Github : https://github.com/makerbase-mks</text>
<text x="146.8" y="198.7" transform="rotate(-90 146.8 198.7)">2</text>
<text x="203" y="199.2">Size</text>
<text x="205.5" y="201.8">A4</text>
<text x="213.2" y="199.2">Document Number</text>
<text x="213.2" y="201.8">07_RK3328 eMMC Controler/TF</text>
<text x="281.7" y="201.8">V1.0_002</text>
<text x="286.8" y="199.2">Rev</text>
<text x="203" y="206.8">Date:</text>
<text x="216.2" y="206.8">Tuesday, June 21, 2022</text>
<text x="253.8" y="206.8">Sheet</text>
<text x="266.5" y="206.8">7</text>
<text x="274.1" y="206.8">of</text>
<text x="281.7" y="206.8">30</text>
</g>
<g font-size="2.3" fill="#004080">
<text x="41.9" y="21.4">GPIO2_D4/EMMC_D1_u</text>
<text x="41.9" y="24">GPIO2_D5/EMMC_D2_u</text>
<text x="42" y="18.9">GPIO0_A7/EMMC_D0_u</text>
<text x="143.6" y="18.9">1</text>
<text x="143.6" y="21.4">3</text>
<text x="143.6" y="24">5</text>
<text x="151" y="19.1" transform="rotate(-90 151 19.1)">22</text>
<text x="155" y="18.9">2</text>
<text x="155" y="21.4">4</text>
<text x="155" y="24">6</text>
<text x="41.9" y="26.5">GPIO2_D6/EMMC_D3_u</text>
<text x="41.9" y="29">GPIO2_D7/EMMC_D4_u</text>
<text x="143.6" y="26.5">7</text>
<text x="143.6" y="29">9</text>
<text x="153.7" y="29">10</text>
<text x="155" y="26.5">8</text>
<text x="41.9" y="31.6">GPIO3_C0/EMMC_D5_u</text>
<text x="41.9" y="34.1">GPIO3_C1/EMMC_D6_u</text>
<text x="143.6" y="31.6">11</text>
<text x="143.6" y="34.1">13</text>
<text x="153.7" y="31.6">12</text>
<text x="153.7" y="34.1">14</text>
<text x="39.6" y="41.7">GPIO3_C3/EMMC_CMD_u</text>
<text x="41.9" y="36.7">GPIO3_C2/EMMC_D7_u</text>
<text x="143.6" y="36.7">15</text>
<text x="143.6" y="39.2">17</text>
<text x="143.6" y="41.7">19</text>
<text x="151" y="41.9" transform="rotate(-90 151 41.9)">21</text>
<text x="153.7" y="36.7">16</text>
<text x="153.7" y="39.2">18</text>
<text x="153.7" y="41.7">20</text>
<text x="35.5" y="46.8">GPIO3_C5/EMMC_CLKOUT_u</text>
<text x="36.1" y="51.9">GPIO3_C6/EMMC_PWREN_d</text>
<text x="58.8" y="62.1">VCCIO2</text>
<text x="22.4" y="87.5">GPIO1_A0/SDMMC0_D0/UART2_TX_M0_u</text>
<text x="22.1" y="90">GPIO1_A1/SDMMC0_D1/UART2_RX_M0_u</text>
<text x="26.5" y="95.1">GPIO1_A3/SDMMC0_D3/JTAG_TMS_u</text>
<text x="26.8" y="92.5">GPIO1_A2/SDMMC0_D2/JTAG_TCK_u</text>
<text x="36.8" y="100.2">GPIO1_A4/SDMMC0_CMD_u</text>
<text x="24" y="105.2">GPIO1_A6/SDMMC0_CLK/TEST_CLK0_d</text>
<text x="35.8" y="110.3">GPIO1_A5/SDMMC0_DETN_u</text>
<text x="217.2" y="112.9">VIN</text>
<text x="223.6" y="112.9">VOUT</text>
<text x="217.2" y="117.9">GND</text>
<text x="58.8" y="120.5">VCCIO3</text>
<text x="217.2" y="123">EN</text>
<text x="225.6" y="123">ADJ</text>
<text x="51.3" y="148.4">GPIO3_A4/TSP_D0/CIF_D0/SDMMC0EXT_D0/UART1_TX/USB3PHY_DEBUG4_u</text>
<text x="47.9" y="151">GPIO3_A5/TSP_D1/CIF_D1/SDMMC0EXT_D1/UART1_RTSN/USB3PHY_DEBUG5_u</text>
<text x="51" y="153.5">GPIO3_A6/TSP_D2/CIF_D2/SDMMC0EXT_D2/UART1_RX/USB3PHY_DEBUG6_u</text>
<text x="21.2" y="161.1">GPIO3_A0/TSP_VALID/CIF_VSYNC/SDMMC0EXT_CMD/SPI_CLK_M2/USB3PHY_DEBUG1/I2S2_SCLK_M1_u</text>
<text x="47.9" y="156">GPIO3_A7/TSP_D3/CIF_D3/SDMMC0EXT_D3/UART1_CTSN/USB3PHY_DEBUG7_u</text>
<text x="27" y="166.2">GPIO3_A2/TSP_CLK/CIF_CLKIN/SDMMC0EXT_CLK/SPI_RXD_M2/USB3PHY_DEBUG3/I2S2_SDI_M1_d</text>
<text x="26.1" y="171.3">GPIO3_A1/TSP_FAIL/CIF_HREF/SDMMC0EXT_DET/SPI_TXD_M2/USB3PHY_DEBUG2/I2S2_SDO_M1_u</text>
<text x="23.7" y="176.4">GPIO3_B0/TSP_D4/CIF_D4/SPI_CSN0_M2/I2S2_LRCK_TX_M1/USB3PHY_DEBUG8/I2S2_LRCK_RX_M1_d</text>
<text x="127.4" y="186.5">VCCIO6</text>
</g>
<g font-size="2.3" fill="#f00">
<text x="91.5" y="18.4">EMMC_D0</text>
<text x="91.5" y="20.9">EMMC_D1</text>
<text x="91.5" y="23.5">EMMC_D2</text>
<text x="113.3" y="18.4">EMMC_D0</text>
<text x="113.3" y="20.9">EMMC_D2</text>
<text x="113.3" y="23.5">EMMC_D4</text>
<text x="175.3" y="20.9">EMMC_D3</text>
<text x="175.3" y="23.5">EMMC_D5</text>
<text x="175.3" y="18.4">EMMC_D1</text>
<text x="91.5" y="26">EMMC_D3</text>
<text x="91.5" y="28.5">EMMC_D4</text>
<text x="113.3" y="26">EMMC_D6</text>
<text x="175.3" y="26">EMMC_D7</text>
<text x="91.5" y="31.1">EMMC_D5</text>
<text x="91.5" y="33.6">EMMC_D6</text>
<text x="111" y="31.1">EMMC_CMD</text>
<text x="175.3" y="31.1">EMMC_CLK</text>
<text x="91.5" y="36.2">EMMC_D7</text>
<text x="91.5" y="41.2">EMMC_CMD</text>
<text x="110.8" y="38.7">EMMC_RST</text>
<text x="91.5" y="46.3">EMMC_CLK</text>
<text x="92.5" y="51.4">EMMC_RST</text>
<text x="94" y="89.5">SDMMC0_D1</text>
<text x="94" y="87">SDMMC0_D0</text>
<text x="94" y="92">SDMMC0_D2/JTAG_TCK</text>
<text x="94" y="94.6">SDMMC0_D3/JTAG_TMS</text>
<text x="94" y="99.7">SDMMC0_CMD</text>
<text x="111.8" y="98.4">Note:</text>
<text x="111.8" y="100.7">SDMMC0 support SD Boot，Max 150MHz</text>
<text x="94" y="104.7">SDMMC0_CLK</text>
<text x="111.8" y="103">SDMMC0EXT does not support SD Boot，Max 100MHz</text>
<text x="94" y="109.8">SDMMC0_DET</text>
<text x="111.8" y="108.6">In gigabit Ethernet requirements:</text>
<text x="111.8" y="110.9">If requiring high performance WIFI, WIFI SDIO</text>
<text x="111.8" y="113.2">connects to SDMMC0 port, causing without</text>
<text x="111.8" y="115.4">supporting SD Boot .</text>
<text x="111.8" y="117.7">And SDMMC0EXT connects to SD Card</text>
<text x="201.5" y="130.1">SDIO_PER</text>
<text x="162.6" y="147.9">TFT_RESET</text>
<text x="162.6" y="155.5">TOUCH_CS</text>
<text x="162.6" y="150.5">TFT_BKL</text>
<text x="162.6" y="153">TFT_RS</text>
<text x="162.6" y="160.6">TFT_SCK</text>
<text x="162.6" y="165.7">TFT_MISO</text>
<text x="162.6" y="170.8">TFT_MOSI</text>
<text x="162.6" y="175.9">TFT_CS</text>
</g>
<g font-size="1.8">
<text x="31.8" y="1.9">5</text>
<text x="90.1" y="1.9">4</text>
<text x="148.5" y="1.9">3</text>
<text x="206.8" y="1.9">2</text>
<text x="265.2" y="1.9">1</text>
<text x=".7" y="29.8">D</text>
<text x="295.1" y="29.8">D</text>
<text x=".7" y="80.9">C</text>
<text x="295.1" y="80.9">C</text>
<text x=".7" y="132.1">B</text>
<text x="295.1" y="132.1">B</text>
<text x=".7" y="183.3">A</text>
<text x="295.1" y="183.3">A</text>
<text x="31.8" y="209.2">5</text>
<text x="90.1" y="209.2">4</text>
<text x="148.5" y="209.2">3</text>
<text x="206.8" y="209.2">2</text>
<text x="265.2" y="209.2">1</text>
</g>
</svg>
